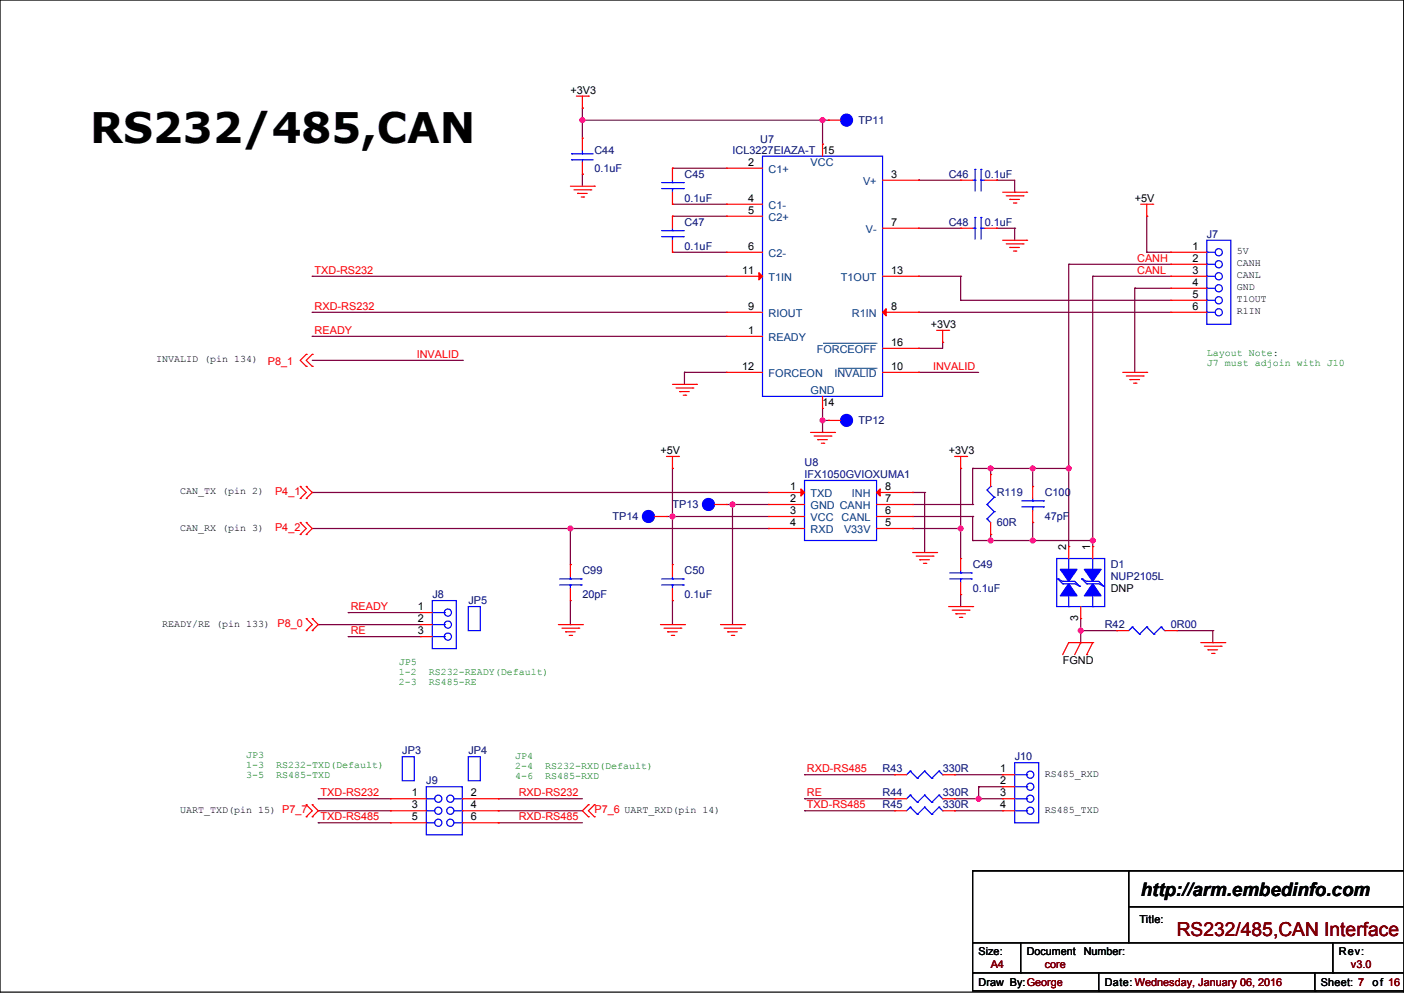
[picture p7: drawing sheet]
<svg xmlns="http://www.w3.org/2000/svg" width="297mm" height="210mm" viewBox="0 0 297 210" stroke-linecap="round" stroke-linejoin="round" font-family="sans-serif">
<g fill="none" stroke="#000" stroke-width=".25">
<path d="M0 0h296.9v209.8h-296.9zM205.8 199.4h91.2M215.9 199.4v6.4M238.8 184.2h.1M238.8 184.2v15.2M238.8 191.8h58.2M282 199.4v6.4M297 184.2h-91.2v25.4h91.2M205.8 205.8h.1M205.8 205.8h91.2M215.9 205.8h.1M232.4 209.6h.1"/>
<path d="M232.4 205.8v3.8M278.1 209.6h.1M278.1 205.8v3.8M282 205.8h.1"/>
</g>
<g fill="none" stroke="#800040" stroke-width=".25">
<path d="M123.2 36.8h.1M123.2 25.4h.1M123.2 22.9h.1M123.2 22.9v6.3M123.2 36.8v2.6M123.2 25.4h52.1M142.3 35.6h.1M142.3 35.6h11.4M174 25.4h.1M174 30.5h.1M174 25.4v5.1M194.3 38.1h.1"/>
<path d="M194.3 38.1h8.9M210.8 38.1h.1M210.8 38.1h3.8v2.6M66.1 58.4h.1M66.1 58.4h87.6M142.3 43.2h.1M142.3 45.7h.1M142.3 53.4h.1M142.3 53.4h11.4M142.3 43.2h11.4M142.3 45.7h11.4M194.3 48.3h.1"/>
<path d="M194.3 58.4h.1M194.3 58.4h8.9M194.3 48.3h8.9M203.2 58.4h.1M203.2 58.4v5.1M210.8 48.3h.1M210.8 48.3h3.8M214.6 48.3h.1M214.6 40.7h.1M214.6 48.3v2.5M226.1 55.9h.1M226.1 55.9h21.6"/>
<path d="M226.1 55.9v59.7M231.2 58.4h.1M231.2 58.4h16.5M231.2 58.4v57.2M242.6 53.4h.1M242.6 45.7h.1M242.6 53.4h5.1M242.6 45.7v7.7M66.1 66.1h.1M66.1 71.1h.1M66.1 66.1h87.6M66.1 71.1h87.6"/>
<path d="M66.1 76.2h31.7M97.8 76.2h.1M144.8 78.8h.1M144.8 78.8h8.9M144.8 78.8v2.5M194.3 66.1h.1M194.3 73.7h.1M194.3 78.8h.1M194.3 66.1h53.4M194.3 78.8h12.7M199.4 72.4h.1M199.4 72.4v1.3h-5.1"/>
<path d="M203.2 63.5h.1M203.2 63.5h44.5M240 61h.1M240 61h7.7M240 61v17.8M142.3 99.1h.1M142.3 99.1v20.3M174 88.9h.1M174 91.5h.1M174 86.4v5.1M174 88.9h1.3M203.2 99.1h.1"/>
<path d="M203.2 99.1v19M205.8 99.1h.1M205.8 99.1v7.6M205.8 99.1h20.3M209.6 99.1h.1M209.6 99.1v1.2M218.5 99.1h.1M218.5 99.1v3.8M226.1 99.1h.1M66.1 104.2h.1M66.1 104.2h96.5M66.1 111.8h96.5"/>
<path d="M120.7 111.8h.1M120.7 119.4h.1M120.7 111.8v7.6M141 109.2h21.6M142.3 109.2h.1M153.7 106.7h8.9M155 106.7h.1M155 106.7v25.4M162.6 111.8h.1M193.1 104.2h.1M193.1 111.8h.1M193.1 104.2h2.5"/>
<path d="M193.1 111.8h10.1M193.1 106.7h12.7M193.1 109.2h12.7M195.6 104.2h.1M195.6 104.2v12.7M203.2 111.8h.1M205.8 106.7h.1M205.8 109.2h.1M205.8 114.3h.1M205.8 109.2v5.1M205.8 114.3h25.4M209.6 113h.1"/>
<path d="M209.6 114.3h.1M209.6 113v1.3M218.5 110.5h.1M218.5 114.3h.1M218.5 110.5v3.8M226.1 115.6h.1M231.2 114.3h.1M231.2 115.6h.1M67.3 132.1h.1M67.3 132.1h21.6M73.7 129.6h.1M73.7 134.6h.1"/>
<path d="M73.7 129.6h15.2M73.7 134.6h15.2M120.7 132.1h.1M120.7 127v5.1M142.3 127h.1M142.3 127v5.1M203.2 125.7h.1M203.2 125.7v2.6M228.6 133.4h.1M228.6 135.9h.1M228.6 130.8v5.1M228.6 133.4h7.6"/>
<path d="M236.2 133.4h.1M248.9 133.4h7.7M256.6 133.4h.1M256.6 135.9h.1M256.6 133.4v2.5M67.3 171.5h.1M67.3 168.9h.1M67.3 174h.1M67.3 168.9h15.3M67.3 171.5h15.3M67.3 174h15.3M105.4 168.9h.1"/>
<path d="M105.4 171.5h.1M105.4 174h.1M105.4 168.9h17.8M105.4 171.5h17.8M105.4 174h17.8M170.2 163.8h.1M170.2 168.9h.1M170.2 171.5h.1M170.2 163.8h19M170.2 168.9h19M170.2 171.5h19M201.9 163.8h.1"/>
<path d="M201.9 168.9h.1M201.9 171.5h.1M201.9 163.8h10.2M201.9 168.9h10.2M201.9 171.5h10.2M207 166.4h.1M207 168.9h.1M207 166.4h5.1M207 166.4v2.5"/>
</g>
<g fill="#f0f" stroke="#f0f" stroke-width=".25">
<circle cx="231.1" cy="114.3" r=".5"/>
<circle cx="203.2" cy="111.8" r=".5"/>
<circle cx="154.9" cy="106.7" r=".5"/>
<circle cx="142.2" cy="109.2" r=".5"/>
<circle cx="123.2" cy="25.4" r=".5"/>
<circle cx="174" cy="25.4" r=".5"/>
<circle cx="207" cy="168.9" r=".5"/>
<circle cx="174" cy="88.9" r=".5"/>
<circle cx="228.6" cy="133.4" r=".5"/>
<circle cx="209.6" cy="99.1" r=".5"/>
<circle cx="209.6" cy="114.3" r=".5"/>
<circle cx="226.1" cy="99.1" r=".5"/>
<circle cx="120.7" cy="111.8" r=".5"/>
<circle cx="218.4" cy="99.1" r=".5"/>
<circle cx="218.4" cy="114.3" r=".5"/>
</g>
<g fill="none" stroke="#f00" stroke-width=".25">
<path d="M120.7 39.4h5M121.9 20.3h2.6M123.2 22.9h.1M123.2 36.8h.1M123.2 29.2h.1M123.2 20.3v2.6M123.2 29.2v2.6M123.2 34.3v2.5M124.5 20.3h.1M125.7 39.4h.1M142.3 35.6h.1M142.3 35.6v2.5"/>
<path d="M153.7 35.6h.1M153.7 35.6h7.6M174 30.5h.1M174 30.5v2.5M175.3 25.4h.1M175.3 25.4h2.5M186.7 38.1h7.6M194.3 38.1h.1M203.2 38.1h.1M203.2 38.1h2.6M208.3 38.1h2.5M210.8 38.1h.1"/>
<path d="M121.4 40.1h3.6M122.2 40.9h.1M122.2 40.9h2M122.9 41.7h.6M123.5 41.7h.1M125 40.1h.1M142.3 45.7h.1M142.3 53.4h.1M142.3 43.2h.1M142.3 40.7v2.5M142.3 45.7v2.6M142.3 50.8v2.6"/>
<path d="M153.7 58.4h.1M153.7 43.2h.1M153.7 45.7h.1M153.7 53.4h.1M153.7 43.2h7.6M153.7 53.4h7.6M153.7 58.4h7.6M153.7 45.7h7.6M186.7 58.4h7.6M186.7 48.3h7.6M194.3 58.4h.1M194.3 48.3h.1"/>
<path d="M203.2 48.3h.1M203.2 48.3h2.6M208.3 48.3h2.5M210.8 48.3h.1M212.1 50.8h5.1M212.1 40.7h5.1M212.9 51.6h3.5M212.9 41.4h3.5M213.6 52.3h.1M213.6 42.2h.1M213.6 52.3h2.1M213.6 42.2h2.1"/>
<path d="M214.4 53.1h.5M214.4 42.9h.5M214.9 53.1h.1M214.9 42.9h.1M216.4 51.6h.1M216.4 41.4h.1M217.2 50.8h.1M217.2 40.7h.1M241.3 43.2h2.6M242.6 45.7h.1M242.6 43.2v2.5M243.9 43.2h.1"/>
<path d="M247.7 53.4h.1M247.7 55.9h.1M247.7 58.4h.1M247.7 53.4h7.6M247.7 55.9h7.6M247.7 58.4h7.6M64.8 74.9h.1M64.8 77.5h.1M64.8 74.9l-1.3 1.3 1.3 1.3M66.1 74.9h.1M66.1 77.5h.1M66.1 74.9l-1.3 1.3 1.3 1.3"/>
<path d="M153.7 78.8h.1M153.7 66.1h.1M153.7 71.1h.1M153.7 78.8h7.6M153.7 66.1h7.6M153.7 71.1h7.6M186.7 78.8h7.6M186.7 66.1h7.6M186.7 73.7h7.6M194.3 66.1h.1M194.3 73.7h.1M194.3 78.8h.1"/>
<path d="M198.1 69.9h2.6M199.4 72.4h.1M199.4 69.9v2.5M200.7 69.9h.1M237.5 78.8h5.1M238.3 79.5h3.5M241.8 79.5h.1M242.6 78.8h.1M247.7 61h.1M247.7 63.5h.1M247.7 66.1h.1M247.7 61h7.6"/>
<path d="M247.7 63.5h7.6M247.7 66.1h7.6M141 96.5h2.5M142.3 99.1h.1M142.3 96.5v2.6M142.3 81.3h5M143 82.1h3.6M143.5 96.5h.1M143.8 82.8h.1M143.8 82.8h2M144.5 83.6h.5M145 83.6h.1"/>
<path d="M146.6 82.1h.1M147.3 81.3h.1M171.5 91.5h5M172.2 92.2h3.6M173 93h.1M173 93h2M173.7 93.7h.6M174 86.4h.1M174 83.8v2.6M174.3 93.7h.1M175.3 88.9h.1M175.3 88.9h2.5"/>
<path d="M175.8 92.2h.1M176.5 91.5h.1M201.9 96.5h2.6M203.2 99.1h.1M203.2 96.5v2.6M204.5 96.5h.1M239 80.3h.1M239 80.3h2.1M239.8 81h.5M240.3 81h.1M63.5 102.9h.1M63.5 105.4h.1"/>
<path d="M63.5 110.5h.1M63.5 113h.1M63.5 102.9l1.3 1.3-1.3 1.2M63.5 110.5l1.3 1.3-1.3 1.2M64.8 105.4h.1M64.8 102.9h.1M64.8 113h.1M64.8 110.5h.1M64.8 102.9l1.3 1.3-1.3 1.2M64.8 110.5l1.3 1.3-1.3 1.2M120.7 119.4h.1M120.7 119.4v2.5"/>
<path d="M138.4 109.2h2.6M141 109.2h.1M142.3 119.4h.1M142.3 119.4v2.5M151.1 106.7h2.6M153.7 106.7h.1M162.6 104.2h.1M162.6 106.7h.1M162.6 111.8h.1M162.6 109.2h.1M162.6 106.7h7.6M162.6 109.2h7.6"/>
<path d="M162.6 104.2h7.6M162.6 111.8h7.6M185.4 106.7h7.7M185.4 109.2h7.7M185.4 104.2h7.7M185.4 111.8h7.7M193.1 111.8h.1M193.1 109.2h.1M193.1 106.7h.1M193.1 104.2h.1M193.1 116.9h5M193.8 117.6h3.6"/>
<path d="M194.6 118.4h.1M194.6 118.4h2M195.3 119.1h.5M195.8 119.1h.1M197.4 117.6h.1M198.1 116.9h.1M203.2 118.1h.1M203.2 118.1v2.6M209.6 113h.1M209.6 100.3h.1M209.6 100.3v2.6M209.6 110.5v2.5"/>
<path d="M218.5 102.9h.1M218.5 110.5h.1M218.5 102.9v2.5M218.5 108v2.5M226.1 115.6h.1M226.1 115.6v2.5M231.2 115.6h.1M231.2 115.6v2.5M64.8 130.8h.1M64.8 133.4h.1M64.8 130.8l1.3 1.3-1.3 1.3M66.1 133.4h.1"/>
<path d="M66.1 130.8h.1M66.1 130.8l1.2 1.3-1.2 1.3M88.9 129.6h.1M88.9 132.1h.1M88.9 134.6h.1M88.9 132.1h2.6M88.9 129.6h2.6M88.9 134.6h2.6M118.1 132.1h5.1M118.9 132.9h3.5M119.6 133.6h.1M119.6 133.6h2.1"/>
<path d="M120.4 134.4h.5M120.7 127h.1M120.7 124.5v2.5M120.9 134.4h.1M122.4 132.9h.1M123.2 132.1h.1M139.7 132.1h5.1M140.5 132.9h3.5M141.2 133.6h.1M141.2 133.6h2.1M142 134.4h.5M142.3 127h.1"/>
<path d="M142.3 124.5v2.5M142.5 134.4h.1M144 132.9h.1M144.8 132.1h.1M152.4 132.1h5.1M153.2 132.9h3.5M153.9 133.6h.1M153.9 133.6h2.1M154.7 134.4h.5M155.2 134.4h.1M156.7 132.9h.1M157.5 132.1h.1"/>
<path d="M200.7 128.3h5.1M201.4 129h3.6M202.2 129.8h.1M202.2 129.8h2M203 130.6h.5M203.2 125.7h.1M203.2 123.2v2.5M203.5 130.6h.1M205 129h.1M205.8 128.3h.1M226.1 135.9h.1M226.1 135.9l-1.3 2.5"/>
<path d="M226.1 135.9h5.1M228.6 135.9h.1M228.6 130.8h.1M228.6 135.9l-1.3 2.5M228.6 128.3v2.5M229.9 138.4h.1M231.2 135.9h.1M231.2 135.9l-1.3 2.5M236.2 133.4h.1M236.2 133.4h2.6M246.4 133.4h2.5M248.9 133.4h.1"/>
<path d="M254 135.9h5.1M254.8 136.7h3.5M255.5 137.4h.1M255.5 137.4h2.1M256.3 138.2h.5M256.8 138.2h.1M258.3 136.7h.1M259.1 135.9h.1M64.8 170.2h.1M64.8 172.7h.1M64.8 170.2l1.3 1.3-1.3 1.2M66.1 172.7h.1"/>
<path d="M66.1 170.2h.1M66.1 170.2l1.2 1.3-1.2 1.2M82.6 168.9h.1M82.6 171.5h.1M82.6 174h.1M82.6 168.9h7.6M82.6 171.5h7.6M82.6 174h7.6M97.8 168.9h7.6M97.8 171.5h7.6M97.8 174h7.6M105.4 168.9h.1"/>
<path d="M105.4 171.5h.1M105.4 174h.1M124.5 170.2h.1M124.5 172.7h.1M124.5 170.2l-1.3 1.3 1.3 1.2M125.7 172.7h.1M125.7 170.2h.1M125.7 170.2l-1.2 1.3 1.2 1.2M189.2 171.5h.1M189.2 163.8h.1M189.2 168.9h.1M189.2 163.8h2.6"/>
<path d="M189.2 168.9h2.6M189.2 171.5h2.6M199.4 163.8h2.5M199.4 168.9h2.5M199.4 171.5h2.5M201.9 171.5h.1M201.9 163.8h.1M201.9 168.9h.1M212.1 163.8h.1M212.1 166.4h.1M212.1 168.9h.1M212.1 171.5h.1"/>
<path d="M212.1 163.8h2.5M212.1 166.4h2.5M212.1 168.9h2.5M212.1 171.5h2.5"/>
</g>
<g fill="#00f" stroke="#00f" stroke-width=".25">
<path d="M224.3 120.4h3.5l-1.7 2.5z" fill-rule="evenodd"/>
<path d="M226.1 123.5l1.7 2.5h-3.5z" fill-rule="evenodd"/>
<path d="M229.4 120.4h3.5l-1.7 2.5z" fill-rule="evenodd"/>
<path d="M231.2 123.5l1.7 2.5h-3.5z" fill-rule="evenodd"/>
<circle cx="149.9" cy="106.7" r="1.26"/>
<circle cx="179.1" cy="88.9" r="1.26"/>
<circle cx="137.2" cy="109.2" r="1.26"/>
<circle cx="179.1" cy="25.4" r="1.26"/>
</g>
<g fill="none" stroke="#00f" stroke-width=".25">
<path d="M120.9 32.5h.1M120.9 33.8h.1M120.9 32.5h4.6M120.9 33.8h4.6M123.2 33.8h.1M123.2 32.5h.1M123.2 31.8v.7M123.2 33.8v.5M140 39.9h4.5M140 38.6h4.5M142.3 38.6h.1M142.3 39.9h.1"/>
<path d="M142.3 38.1v.5M142.3 39.9v.8M144.5 39.9h.1M144.5 38.6h.1M161.3 33h25.4v50.8h-25.4zM205.8 38.1h.5M206.3 38.1h.1M206.3 35.8h.1M206.3 35.8v4.6M207.5 35.8h.1M207.5 38.1h.1M207.5 35.8v4.6"/>
<path d="M207.5 38.1h.8M140 50h4.5M140 48.8h4.5M142.3 48.8h.1M142.3 50h.1M142.3 48.3v.5M142.3 50v.8M144.5 50h.1M144.5 48.8h.1M205.8 48.3h.5M206.3 48.3h.1M206.3 46h.1"/>
<path d="M206.3 46v4.6M207.5 46h.1M207.5 48.3h.1M207.5 48.3h.8M207.5 46v4.6M255.3 50.8h5.1v17.8h-5.1zM255.3 53.4h.1M255.3 55.9h.1M255.3 58.4h.1M255.3 53.4h1.8M255.3 55.9h1.8M255.3 58.4h1.8"/>
<path d="M255.3 61h.1M255.3 63.5h.1M255.3 66.1h.1M255.3 61h1.8M255.3 63.5h1.8M255.3 66.1h1.8M170.2 101.6h15.2v12.7h-15.2zM208.8 109.7h.1M208.8 106.7h.1M208.8 103.6h.1M208.8 109.7l.8 .8M208.8 106.7l1.5 1.5"/>
<path d="M208.8 103.6l1.5 1.6M209.6 102.9h.1M209.6 102.9l-.8 .7M210.3 108.2h.1M210.3 105.2h.1M210.3 108.2l-1.5 1.5M210.3 105.2l-1.5 1.5M216.2 107.2h4.5M216.2 105.9h4.5M218.5 105.9h.1M218.5 107.2h.1M218.5 105.4v.5"/>
<path d="M218.5 107.2v.8M220.7 107.2h.1M220.7 105.9h.1M223.5 118.1h10.2v10.2h-10.2zM226.1 118.1v2.6M231.2 118.1v2.6M91.5 127h5v10.2h-5zM91.5 129.6h2.5M91.5 132.1h2.5M91.5 134.6h2.5M94 129.6h.1M94 132.1h.1"/>
<path d="M94 134.6h.1M99.1 128.3h2.5v5.1h-2.5zM118.4 122.4h4.5M118.4 123.7h4.5M120.7 122.4h.1M120.7 123.7h.1M120.7 121.9v.5M120.7 123.7v.8M122.9 123.7h.1M122.9 122.4h.1M140 122.4h4.5M140 123.7h4.5"/>
<path d="M142.3 122.4h.1M142.3 123.7h.1M142.3 121.9v.5M142.3 123.7v.8M144.5 123.7h.1M144.5 122.4h.1M200.9 122.4h4.6M200.9 121.2h4.6M203.2 121.2h.1M203.2 122.4h.1M203.2 120.7v.5M203.2 122.4v.8"/>
<path d="M205.5 122.4h.1M205.5 121.2h.1M223.8 122.4h.1M223.8 122.4l1 1.1M223.8 122.4l1 .5M224.8 123.5h.1M224.8 122.9h.1M224.8 123.5h2.5l1.1 .5M224.8 122.9h2.5l1.1 1.1M226.1 120.7h.1M226.1 128.3h.1M226.1 125.7v2.6"/>
<path d="M228.4 124h.1M228.9 122.4h.1M228.9 122.4l1 1.1M228.9 122.4l1 .5M229.9 123.5h.1M229.9 122.9h.1M229.9 123.5h2.5l1 .5M229.9 122.9h2.5l1 1.1M231.2 128.3h.1M231.2 120.7h.1M231.2 125.7v2.6M233.4 124h.1"/>
<path d="M239.5 132.6h.1M239.5 132.6l-.7 .8M239.5 132.6l1.6 1.5M241.1 134.1h.1M242.6 132.6h.1M242.6 132.6l-1.5 1.5M242.6 132.6l1.5 1.5M244.1 134.1h.1M245.6 132.6h.1M245.6 132.6l-1.5 1.5M245.6 132.6l.8 .8M246.4 133.4h.1"/>
<path d="M85.1 160h2.5v5.1h-2.5zM90.2 166.4h7.6v10.1h-7.6zM90.2 168.9h.1M90.2 171.5h.1M90.2 174h.1M90.2 168.9h1.8M90.2 171.5h1.8M90.2 174h1.8M96 168.9h1.8M96 171.5h1.8M96 174h1.8M97.8 171.5h.1"/>
<path d="M97.8 168.9h.1M97.8 174h.1M99.1 160h2.5v5.1h-2.5zM192.5 170.7h.1M192.5 163.1h.1M192.5 168.2h.1M192.5 170.7l-.7 .8M192.5 170.7l1.6 1.5M192.5 163.1l-.7 .7M192.5 163.1l1.6 1.5M192.5 168.2l-.7 .7M192.5 168.2l1.6 1.5"/>
<path d="M194.1 172.2h.1M194.1 164.6h.1M194.1 169.7h.1M195.6 170.7h.1M195.6 163.1h.1M195.6 168.2h.1M195.6 170.7l-1.5 1.5M195.6 170.7l1.5 1.5M195.6 163.1l-1.5 1.5M195.6 163.1l1.5 1.5M195.6 168.2l-1.5 1.5M195.6 168.2l1.5 1.5"/>
<path d="M197.1 172.2h.1M197.1 164.6h.1M197.1 169.7h.1M198.6 170.7h.1M198.6 163.1h.1M198.6 168.2h.1M198.6 170.7l-1.5 1.5M198.6 170.7l.8 .8M198.6 163.1l-1.5 1.5M198.6 163.1l.8 .7M198.6 168.2l-1.5 1.5M198.6 168.2l.8 .7"/>
<path d="M199.4 171.5h.1M199.4 163.8h.1M199.4 168.9h.1M214.6 161.3h5.1v12.7h-5.1zM214.6 163.8h2.6M214.6 166.4h2.6M214.6 168.9h2.6M214.6 171.5h2.6M217.2 163.8h.1M217.2 166.4h.1M217.2 168.9h.1M217.2 171.5h.1"/>
<circle cx="257.8" cy="53.3" r=".76"/>
<circle cx="257.8" cy="55.9" r=".76"/>
<circle cx="257.8" cy="58.4" r=".76"/>
<circle cx="257.8" cy="61" r=".76"/>
<circle cx="257.8" cy="66" r=".76"/>
<circle cx="257.8" cy="63.5" r=".76"/>
<circle cx="94.7" cy="129.5" r=".76"/>
<circle cx="94.7" cy="134.6" r=".76"/>
<circle cx="94.7" cy="132.1" r=".76"/>
<circle cx="92.7" cy="171.5" r=".76"/>
<circle cx="92.7" cy="168.9" r=".76"/>
<circle cx="92.7" cy="174" r=".76"/>
<circle cx="95.3" cy="171.5" r=".76"/>
<circle cx="95.3" cy="168.9" r=".76"/>
<circle cx="95.3" cy="174" r=".76"/>
<circle cx="217.9" cy="166.4" r=".76"/>
<circle cx="217.9" cy="168.9" r=".76"/>
<circle cx="217.9" cy="163.8" r=".76"/>
<circle cx="217.9" cy="171.5" r=".76"/>
</g>
<g fill="#f00" stroke="#f00" stroke-width=".25">
<path d="M169.4 103.4l.8 .8-.8 .7z"/>
<path d="M185.4 104.2l.8-.8v1.5z"/>
<path d="M160.5 57.7l.8 .7-.8 .8z"/>
<path d="M186.7 66.1l.8-.8v1.5z"/>
</g>
<path d="M174.1 72.6h11.3M177.3 77.9h8.1M185.4 72.6h.1M185.4 77.9h.1" fill="none" stroke="#004080" stroke-width=".21"/>
<text font-size="8.9" x="19.1" y="30.3">RS232/485,CAN</text>
<text font-size="4.1" fill="#800000" x="248.9" y="198">RS232/485,CAN Interface</text>
<text font-size="3.9" x="241.3" y="189.5">http://arm.embedinfo.com</text>
<g font-size="2.3">
<text x="120.7" y="19.8">+3V3</text>
<text x="158.3" y="35.1">2</text>
<text x="174" y="32.5">15</text>
<text x="188.5" y="37.6">3</text>
<text x="158.3" y="42.7">4</text>
<text x="158.3" y="45.2">5</text>
<text x="188.5" y="47.8">7</text>
<text x="240.1" y="42.7">+5V</text>
<text x="158.3" y="52.8">6</text>
<text x="252.2" y="52.8">1</text>
<text x="157" y="57.9">11</text>
<text x="188.5" y="57.9">13</text>
<text x="252.2" y="55.4">2</text>
<text x="252.2" y="57.9">3</text>
<text x="158.3" y="65.5">9</text>
<text x="188.5" y="65.5">8</text>
<text x="252.2" y="60.5">4</text>
<text x="252.2" y="63">5</text>
<text x="252.2" y="65.5">6</text>
<text x="158.3" y="70.6">1</text>
<text x="196.9" y="69.4">+3V3</text>
<text x="188.5" y="73.2">16</text>
<text x="157" y="78.2">12</text>
<text x="188.5" y="78.2">10</text>
<text x="174" y="85.9">14</text>
<text x="139.7" y="96">+5V</text>
<text x="200.7" y="96">+3V3</text>
<text x="167.1" y="103.6">1</text>
<text x="167.1" y="106.2">2</text>
<text x="187.2" y="106.2">7</text>
<text x="187.2" y="103.6">8</text>
<text x="167.1" y="111.3">4</text>
<text x="167.1" y="108.7">3</text>
<text x="187.2" y="111.3">5</text>
<text x="187.2" y="108.7">6</text>
<text x="225.6" y="116.3" transform="rotate(-90 225.6 116.3)">2</text>
<text x="230.6" y="116.3" transform="rotate(-90 230.6 116.3)">1</text>
<text x="235" y="125.3">DNP</text>
<text x="88.4" y="129">1</text>
<text x="88.4" y="131.6">2</text>
<text x="228.1" y="131.3" transform="rotate(-90 228.1 131.3)">3</text>
<text x="88.4" y="134.1">3</text>
<text x="224.8" y="140.5">FGND</text>
<text x="211.6" y="163.3">1</text>
<text x="211.6" y="165.9">2</text>
<text x="87.1" y="168.4">1</text>
<text x="87.1" y="170.9">3</text>
<text x="87.1" y="173.5">5</text>
<text x="99.6" y="168.4">2</text>
<text x="99.6" y="170.9">4</text>
<text x="99.6" y="173.5">6</text>
<text x="211.6" y="168.4">3</text>
<text x="211.6" y="170.9">4</text>
<text x="241.1" y="195.1">Title:</text>
<text x="207" y="202">Size:</text>
<text x="217.2" y="202">Document</text>
<text x="229.2" y="202">Number:</text>
<text x="283.2" y="202">Rev:</text>
<text x="207" y="208.6">Draw By:George</text>
<text x="233.7" y="208.6">Date: Wednesday, January 06, 2016</text>
<text x="279.4" y="208.6">Sheet: 7</text>
<text x="290.3" y="208.6">of 16</text>
</g>
<g font-size="2.3" fill="#000080">
<text x="181.6" y="26.2">TP11</text>
<text x="125.7" y="32.5">C44</text>
<text x="155" y="32.5">ICL3227EIAZA-T</text>
<text x="160.8" y="30.3">U7</text>
<text x="125.7" y="36.4">0.1uF</text>
<text x="144.8" y="37.6">C45</text>
<text x="200.7" y="37.6">C46</text>
<text x="208.3" y="37.6">0.1uF</text>
<text x="144.8" y="47.8">C47</text>
<text x="144.8" y="42.7">0.1uF</text>
<text x="200.7" y="47.8">C48</text>
<text x="208.3" y="47.8">0.1uF</text>
<text x="144.8" y="52.9">0.1uF</text>
<text x="255.3" y="50.3">J7</text>
<text x="181.6" y="89.7">TP12</text>
<text x="170.2" y="98.6">U8</text>
<text x="170.2" y="101.1">IFX1050GVIOXUMA1</text>
<text x="142.3" y="107.5">TP13</text>
<text x="210.8" y="104.9">R119</text>
<text x="221" y="104.9">C100</text>
<text x="129.6" y="110">TP14</text>
<text x="210.8" y="111.3">60R</text>
<text x="221" y="110">47pF</text>
<text x="123.2" y="121.4">C99</text>
<text x="144.8" y="121.4">C50</text>
<text x="205.8" y="120.2">C49</text>
<text x="205.8" y="125.3">0.1uF</text>
<text x="235" y="120.2">D1</text>
<text x="235" y="122.7">NUP2105L</text>
<text x="91.5" y="126.5">J8</text>
<text x="99.1" y="127.8">JP5</text>
<text x="123.2" y="126.5">20pF</text>
<text x="144.8" y="126.5">0.1uF</text>
<text x="233.7" y="132.9">R42</text>
<text x="247.7" y="132.9">0R00</text>
<text x="85.1" y="159.5">JP3</text>
<text x="99.1" y="159.5">JP4</text>
<text x="214.7" y="160.8">J10</text>
<text x="90.2" y="165.9">J9</text>
<text x="186.7" y="163.4">R43</text>
<text x="199.4" y="163.4">330R</text>
<text x="186.7" y="171">R45</text>
<text x="186.7" y="168.4">R44</text>
<text x="199.4" y="171">330R</text>
<text x="199.4" y="168.4">330R</text>
</g>
<g font-size="2.3" fill="#004080">
<text x="171.5" y="35.1">VCC</text>
<text x="162.6" y="36.6">C1+</text>
<text x="182.6" y="39.1">V+</text>
<text x="162.6" y="44.2">C1-</text>
<text x="162.6" y="46.8">C2+</text>
<text x="183.1" y="49.3">V-</text>
<text x="162.6" y="59.5">T1IN</text>
<text x="162.6" y="54.4">C2-</text>
<text x="177.9" y="59.5">T1OUT</text>
<text x="162.6" y="67.1">RIOUT</text>
<text x="180.2" y="67.1">R1IN</text>
<text x="162.6" y="72.2">READY</text>
<text x="172.8" y="74.7">FORCEOFF</text>
<text x="162.6" y="79.8">FORCEON</text>
<text x="171.5" y="83.3">GND</text>
<text x="176.5" y="79.8">INVALID</text>
<text x="171.5" y="105.2">TXD</text>
<text x="171.5" y="107.7">GND CANH</text>
<text x="180.2" y="105.2">INH</text>
<text x="171.5" y="112.8">RXD</text>
<text x="171.5" y="110.3">VCC</text>
<text x="178" y="110.3">CANL</text>
<text x="178.5" y="112.8">V33V</text>
</g>
<g font-size="2.3" fill="#f00">
<text x="66.6" y="57.9">TXD-RS232</text>
<text x="240.6" y="55.4">CANH</text>
<text x="240.6" y="57.9">CANL</text>
<text x="66.6" y="65.5">RXD-RS232</text>
<text x="66.6" y="70.6">READY</text>
<text x="56.7" y="77.2">P8_1</text>
<text x="88.2" y="75.7">INVALID</text>
<text x="197.4" y="78.2">INVALID</text>
<text x="58.2" y="104.7">P4_1</text>
<text x="58.2" y="112.3">P4_2</text>
<text x="74.2" y="129">READY</text>
<text x="74.2" y="134.1">RE</text>
<text x="170.7" y="163.3">RXD-RS485</text>
<text x="67.8" y="168.4">TXD-RS232</text>
<text x="67.8" y="173.5">TXD-RS485</text>
<text x="109.7" y="168.4">RXD-RS232</text>
<text x="109.7" y="173.5">RXD-RS485</text>
<text x="125.7" y="172">P7_6 UART_RXD(pin 14)</text>
<text x="170.7" y="168.4">RE</text>
<text x="170.7" y="171">TXD-RS485</text>
</g>
<g font-size="2.3" fill="#800000">
<text x="209.6" y="204.8">A4</text>
<text x="221" y="204.8">core</text>
<text x="285.8" y="204.8">v3.0</text>
</g>
<g font-size="2.1">
<text x="261.6" y="53.8">5V</text>
<text x="261.6" y="56.3">CANH</text>
<text x="261.6" y="58.9">CANL</text>
<text x="261.6" y="61.4">GND</text>
<text x="261.6" y="63.9">T1OUT</text>
<text x="261.6" y="66.5">R1IN</text>
<text x="33" y="76.6">INVALID (pin 134)</text>
<text x="38.1" y="104.6">CAN_TX (pin 2)</text>
<text x="38.1" y="112.2">CAN_RX (pin 3)</text>
<text x="34.3" y="132.5">READY/RE (pin 133) P8_0</text>
<text x="221" y="164.3">RS485_RXD</text>
<text x="38.1" y="171.9">UART_TXD(pin 15) P7_7</text>
<text x="221" y="171.9">RS485_TXD</text>
</g>
<g font-size="2.1" fill="#008000">
<text x="255.3" y="75.4">Layout Note:</text>
<text x="255.3" y="77.5">J7 must adjoin with J10</text>
<text x="84.3" y="140.6">JP5</text>
<text x="84.3" y="142.8">1-2</text>
<text x="90.7" y="142.8">RS232-READY(Default)</text>
<text x="84.3" y="144.9">2-3</text>
<text x="90.7" y="144.9">RS485-RE</text>
<text x="52.1" y="160.2">JP3</text>
<text x="109" y="160.5">JP4</text>
<text x="52.1" y="162.3">1-3</text>
<text x="52.1" y="164.4">3-5</text>
<text x="58.4" y="162.3">RS232-TXD(Default)</text>
<text x="58.4" y="164.4">RS485-TXD</text>
<text x="109" y="162.6">2-4</text>
<text x="109" y="164.7">4-6</text>
<text x="115.3" y="162.6">RS232-RXD(Default)</text>
<text x="115.3" y="164.7">RS485-RXD</text>
</g>
</svg>
